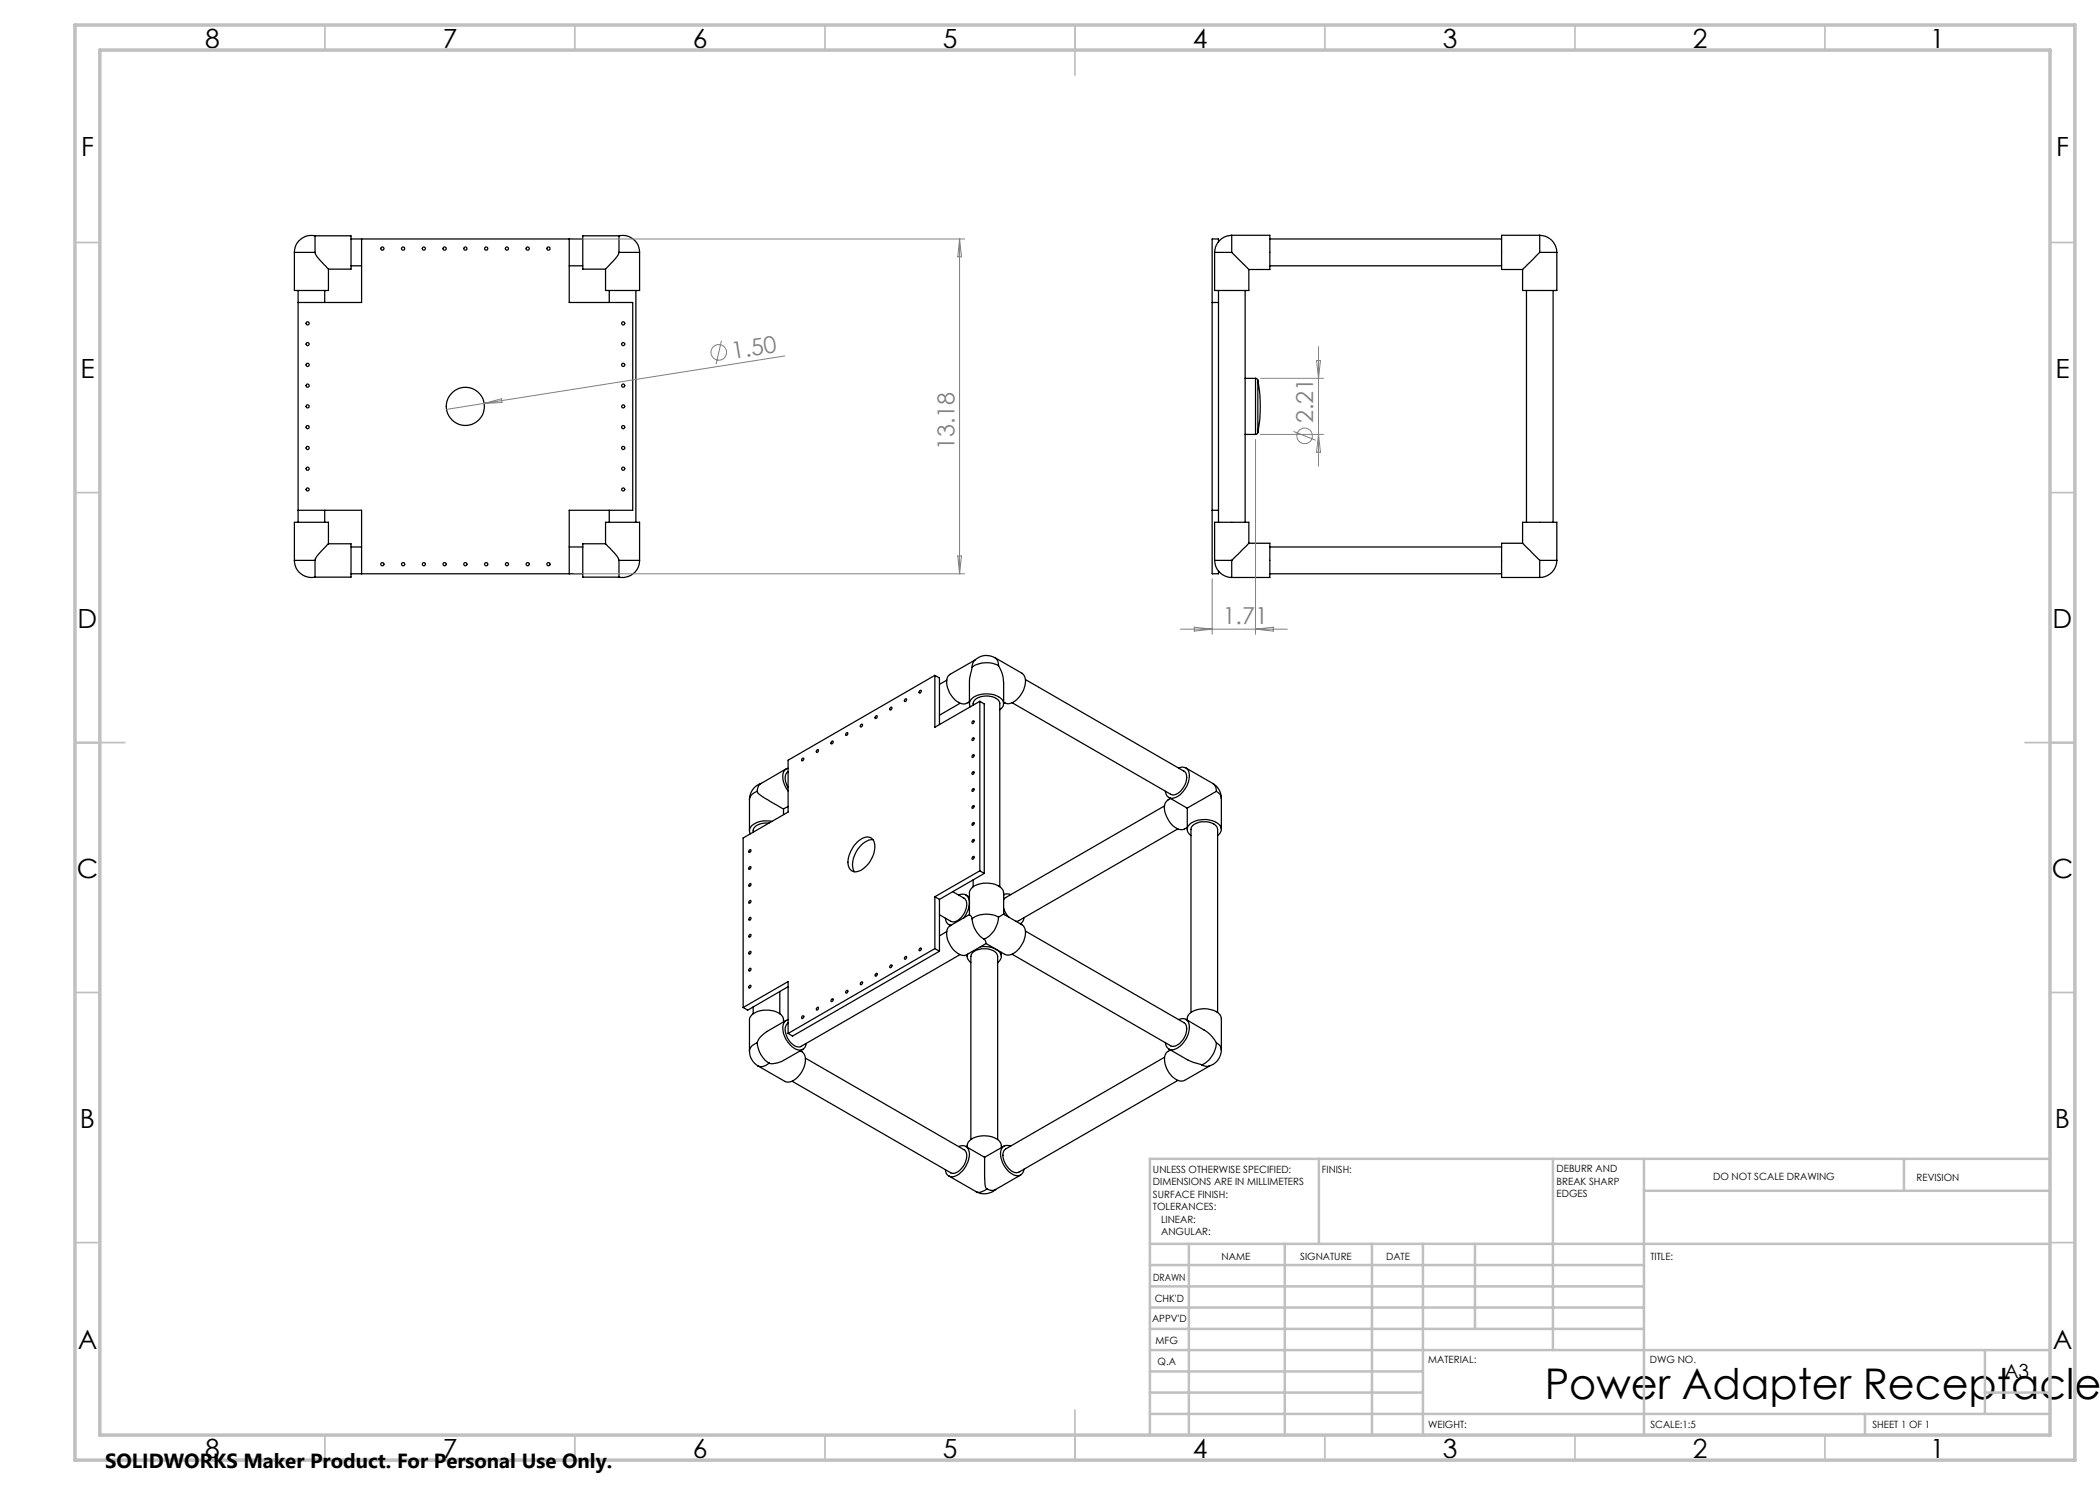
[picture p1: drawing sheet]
<svg xmlns="http://www.w3.org/2000/svg" width="420mm" height="297mm" viewBox="0 0 420 297" stroke-linecap="round" stroke-linejoin="round" font-family="sans-serif">
<g fill="none" stroke="#000" stroke-width=".25">
<path d="M58.9 50.5h4.1M58.9 50.5v7.6h6.8v-4.3M59.6 58.1v46.4M63 50.5a9.8 9.8 0 0 0 2.5 3.2l.2 .1M63 47.2a3.4 3.4 0 0 0-4.1 3.3M63 47.2v3.3M63 47.2h7.2v6.6h-4.5M64.9 58.1v2.4M70.2 53.2h2.1M70.2 47.8h46.4M72.3 47.8v12.7h-12.7M113.8 53.2h2.8"/>
<path d="M113.8 47.8v12.7h12.7v41.6h-12.7v12.7M121.8 58.1v2.4M123.8 47.2a3.4 3.4 0 0 1 4.1 3.3M123.8 50.5h4.1M123.8 47.2v3.3M123.8 50.5a8.1 8.1 0 0 1-2.3 2.9l-.4 .4M123.8 47.2h-7.2v6.6h4.5M127.2 58.1v46.4M127.9 50.5v7.6h-6.8v-4.3M242.9 50.5v7.6h6.9v-4.2M242.9 50.5h3.4M243.7 48.4v-.6h-1.3v67h1.3v-.6"/>
<path d="M243.7 58.1v46.4M246.3 47.1a3.5 3.5 0 0 0-3.4 3.4M246.3 47.1h7.7v6.8h-4.2M246.3 50.5l3.5 3.4M246.3 47.1v3.4M249 58.1v46.4M254 53.2h46.3M254 47.8h46.3M305.3 58.1v46.4M307.9 47.1a3.4 3.4 0 0 1 3.5 3.4M307.9 50.5l-3.4 3.4M307.9 47.1h-7.6v6.8h4.2"/>
<path d="M307.9 50.5h3.5M307.9 47.1v3.4M310.6 58.1v46.4M311.4 50.5v7.6h-6.9v-4.2M242.4 60.5h1.3M249 75.7h2.1M251.1 75.7l.4 .1 .1 .2M251.1 75.7v11.2M251.6 76a28.2 28.2 0 0 1 0 10.5M251.6 76v10.5M249 86.9h2.1M251.6 86.5l-.1 .2-.4 .2"/>
<path d="M58.9 112.1a3.4 3.4 0 0 0 4.1 3.3M58.9 112.1h4.1M59.6 102.1h12.7v12.7M63 112.1v3.3M64.9 102.1v2.4M65.7 108.8l-1.5 1.4a3.8 3.8 0 0 0-1.2 1.9M65.7 108.8v-4.3h-6.8v7.6M65.7 108.8h4.5v6.6h-7.2M70.2 109.4h2.1M70.2 114.8h46.4M113.8 109.4h2.8M121.1 108.8l.3 .3a9.3 9.3 0 0 1 2.4 3"/>
<path d="M121.1 108.8v-4.3h6.8v7.6M121.1 108.8h-4.5v6.6h7.2M121.8 102.1v2.4M123.8 112.1h4.1M123.8 112.1v3.3M127.9 112.1a3.4 3.4 0 0 1-4.1 3.3M242.4 102.1h1.3M242.9 112.1a3.5 3.5 0 0 0 3.4 3.4M242.9 112.1h3.4M246.3 112.1v3.4M249.8 108.7l-3.5 3.4M249.8 108.7h4.2v6.8h-7.7"/>
<path d="M249.8 108.7v-4.2h-6.9v7.6M254 109.4h46.3M254 114.8h46.3M304.5 108.7h-4.2v6.8h7.6M304.5 108.7l3.4 3.4M304.5 108.7v-4.2h6.9v7.6M307.9 112.1v3.4M307.9 112.1h3.5M311.4 112.1a3.4 3.4 0 0 1-3.5 3.4M181 139.8l.2-.1a.31 .31 0 0 1 .1 .4 .31 .31 0 0 1-.4 .2zM183.9 138.1l.2-.1a.31 .31 0 0 1 .1 .4 .31 .31 0 0 1-.4 .2zM187 135.1l-29.4 16.9v10.4l-9 5.2v33.9"/>
<path d="M187 135.1v10.3l9-5.1M187 135.1l.9 .5v9.3M189.4 136l-1.5 .9M194.4 133.5l-.5 2.2v5M195 132l-5 2.9a2.47 2.47 0 0 0-.3 3.1 3.8 3.8 0 0 0 3.3 2.8l.9-.5M199 131.5a3.1 3.1 0 0 0-4.5 1.5l-.1 .5M199 131.5l5.4 3.2a2.7 2.7 0 0 1 .3 3.3 4.1 4.1 0 0 1-3.1 2.8l-.9-.4M199 131.5l.5 .5 .2 1.1M199.7 133.1a5.2 5.2 0 0 0-5.3 .4M199.7 133.1l.9 2.2 .1 1.2v4.2M205.1 135.9l31.7 18.3a1.99 1.99 0 0 1 .3 2.4 3.1 3.1 0 0 1-2.7 2.4l-32-18.5M149.9 159.9v6.2"/>
<path d="M151.4 158.3a1.34 1.34 0 0 0 1 .9l4.3 2.6M151.4 158.3l-1 .6-.4 .5-.1 .5M152.3 156.7a3.4 3.4 0 0 0-2.4 3.2M157.2 153.8l-5.3 3.1-.3 .6-.2 .8M157.6 154.4a1.93 1.93 0 0 0-.3 2.4l.3 .7M157.6 153.7a1.48 1.48 0 0 0-1 1.8l.2 1.3 .8 1.4M157.6 154.3v.1M160.4 151.7l.2-.1a.29 .29 0 0 1 .1 .4 .29 .29 0 0 1-.4 .1zM163.5 149.9a.27 .27 0 0 1 .2 .4 .27 .27 0 0 1-.4 .1zM166.3 148.3l.2-.1a.31 .31 0 0 1 .1 .4 .31 .31 0 0 1-.4 .1zM169.3 146.6l.1-.1a.31 .31 0 0 1 .1 .4 .31 .31 0 0 1-.3 .1zM172.2 144.9l.2-.1a.31 .31 0 0 1 0 .4 .31 .31 0 0 1-.3 .1z"/>
<path d="M175.2 143.2a.24 .24 0 0 1 .2 .3 .24 .24 0 0 1-.4 0zM178.1 141.5l.2-.1a.31 .31 0 0 1 0 .4 .31 .31 0 0 1-.4 .2zM192 140.6l-4.1 2.4M194.1 141.4a1.39 1.39 0 0 1 .7-2 4.9 4.9 0 0 1 5.7 .6l.2 .6a1.32 1.32 0 0 1-.7 1.4M194.5 157.8l.2-.1a.26 .26 0 0 1 .1 .4 .26 .26 0 0 1-.4 0zM194.6 144.2l.1-.1a.31 .31 0 0 1 .1 .4 .31 .31 0 0 1-.4 .2zM194.6 147.6l.1-.1a.31 .31 0 0 1 .1 .4 .31 .31 0 0 1-.4 .2zM194.6 151l.1-.1a.31 .31 0 0 1 .1 .4 .31 .31 0 0 1-.4 .1zM194.6 154.3h.1a.29 .29 0 0 1 .1 .4 .29 .29 0 0 1-.4 .1zM194.6 141a1.63 1.63 0 0 1 1.7-1.7 3.3 3.3 0 0 1 3.5 1l.2 .2v36.8M196 140.3v33.9M196 140.3l.8 .5v33.9"/>
<path d="M233.8 159.5l3.7 2.1M234.1 159.7a2.13 2.13 0 0 0-1 3.1 4.2 4.2 0 0 0 3.2 3.1l1.2-.4M235.7 153.6a1.42 1.42 0 0 1 1.6 .1 1.42 1.42 0 0 1 .6 1.4 5.1 5.1 0 0 1-3.2 4.5 1.36 1.36 0 0 1-1.6-1.3M237.2 153.6l5.4 3.1M242.6 156.7a3.4 3.4 0 0 1 1.7 3M242.6 156.7l.4 .5 .3 1.1M243.3 158.3l-5.8 3.3M243.3 158.3l.3 .2a1.33 1.33 0 0 1 .7 1.2M244.3 159.7v6.2M149.9 170l.2-.1a.3 .3 0 0 1 0 .4 .3 .3 0 0 1-.3 .1zM149.9 176.8l.2-.1a.27 .27 0 0 1 0 .4 .27 .27 0 0 1-.3 0zM149.9 173.4l.2-.1a.26 .26 0 0 1 0 .4 .26 .26 0 0 1-.3 0z"/>
<path d="M153.8 164.6a3 3 0 0 0-3.1 1.2l-.1 .6M154.4 164.3a4.1 4.1 0 0 0-4.4 1.4l-.1 .6 .2 .5M156.7 161.8v1.1M157.6 161.3l-.9 .5M171.4 168.5a2.42 2.42 0 0 1 3-.8 3.4 3.4 0 0 1 0 3.9 4.3 4.3 0 0 1-3.7 2.7 2.08 2.08 0 0 1-1-2.7l.8-1.9zM174.6 167.9a4.6 4.6 0 0 0-3.9 3.7l-.2 1.4 .1 .7 .3 .6M187 179.3v10.4M187 179.3l.9 .6M187.9 179.9v10.3M190.5 178.3l2.3 1.3a2.11 2.11 0 0 1 .2 2.8 2.57 2.57 0 0 1-2.8 1.9l-2.3-1.4M191.7 179a1.4 1.4 0 0 1 1.5 0 1.4 1.4 0 0 1 .7 1.4 5.4 5.4 0 0 1-1.2 3.2M193.2 179l.7 .4"/>
<path d="M194.6 161.1h.1a.27 .27 0 0 1 .1 .4 .27 .27 0 0 1-.4 0zM194.6 164.5h.1a.27 .27 0 0 1 .1 .4 .27 .27 0 0 1-.4 0zM194.6 167.9h.1a.27 .27 0 0 1 .1 .4 .27 .27 0 0 1-.4 0zM194.6 171.3h.1a.31 .31 0 0 1 .1 .3 .31 .31 0 0 1-.4 .2zM194.6 176v1.3M196 174.2l-9 5.1M196 174.2l.8 .5M196.8 174.7l-8.9 5.2M200.8 178.9l.5-.1 .8 .1M232.9 161.2l-31.8 18.3-.4 .5M235.6 165.8l-32 18.4-.4 .1M237.5 161.6v4.3"/>
<path d="M238.2 167.1a1.48 1.48 0 0 1-.7-1.6 1.48 1.48 0 0 1 1.2-1.1 4.7 4.7 0 0 1 5.4 .8 1.31 1.31 0 0 1-.6 1.9M149.9 197.1h.2a.3 .3 0 0 1 0 .3 .3 .3 0 0 1-.3 .2zM149.9 193.7l.2-.1a.31 .31 0 0 1 0 .4 .31 .31 0 0 1-.3 .2zM149.9 183.6l.2-.1a.27 .27 0 0 1 0 .4 .27 .27 0 0 1-.3 0zM149.9 180.2l.2-.1a.27 .27 0 0 1 0 .4 .27 .27 0 0 1-.3 0zM150 190.3l.1-.1a.31 .31 0 0 1 0 .4 .31 .31 0 0 1-.3 .2zM150 186.9h.1a.31 .31 0 0 1 0 .4 .31 .31 0 0 1-.3 .1zM156 198.3v4.5M157.6 197.3l-8.1 4.7-.9-.5M166.3 199.8l.2-.1a.31 .31 0 0 1 .1 .4 .31 .31 0 0 1-.4 .2zM169.3 198.2l.1-.2a.31 .31 0 0 1 .1 .4 .31 .31 0 0 1-.3 .2zM172.2 196.5l.2-.1a.31 .31 0 0 1 0 .3 .31 .31 0 0 1-.3 .2z"/>
<path d="M175.2 194.8v-.1a.24 .24 0 0 1 .2 .3 .24 .24 0 0 1-.4 .1zM178.1 193.1l.2-.1a.31 .31 0 0 1 0 .4 .31 .31 0 0 1-.4 .1zM181 191.4l.2-.1a.31 .31 0 0 1 .1 .4 .31 .31 0 0 1-.4 .1zM183.9 189.7l.2-.1a.27 .27 0 0 1 .1 .4 .27 .27 0 0 1-.4 0zM187 189.7l-29.4 17M187 189.7l.9 .5M187.9 190.2l-29.4 17-.9-.5M189.1 183.7l.2 .7a1.19 1.19 0 0 0 .9 .7M189.4 186.3l-1.5 .9M189.8 184.9l.3 .2M192 190.9l-31.8 18.4a2.34 2.34 0 0 1-2.7-1.7 2.46 2.46 0 0 1 0-2.9l.1-.1M193.4 190.9v.4"/>
<path d="M193.5 190.8a1.36 1.36 0 0 0 .7 1.7M193.9 182.9l-3.9 2.3a2.69 2.69 0 0 0-.2 3.4 3.9 3.9 0 0 0 3.1 2.5l4.3-2.4M194.4 183.8a5.3 5.3 0 0 0 2.4 4M196.1 189.4a4.1 4.1 0 0 1 4 1.3 1.32 1.32 0 0 1-.6 1.8M199.7 183.4a5.1 5.1 0 0 0-5.3 .4M199.7 183.4a4.9 4.9 0 0 1-2.9 4.4M200.3 190.5v.8M200.7 181.6l.6 1.3 .5 .5M200.7 182.8l-1 .6M200.7 182.8v-4.2a2.67 2.67 0 0 0-2.7-1.9 3.8 3.8 0 0 0-4.1 1.6v4.6l.4 .5 .1 .4M200.7 182.8l3.7 2.2a2.11 2.11 0 0 1 .6 2.4 4.8 4.8 0 0 1-3.1 3.6l-.9-.1-3.8-2.2-.1-.5-.3-.4M200.7 182.6l.2 .3"/>
<path d="M204.8 183.5l-.2 .6-.5 .6M205.1 186.2l31.7 18.3a2.37 2.37 0 0 1-.1 3.2 2.32 2.32 0 0 1-2.6 1.5l-31.7-18.4M148.6 201.5l9-5.2v10.4M149.9 210.2a3.5 3.5 0 0 0 1.7 3M150.6 201.4v1.4M151.4 208.6a5.2 5.2 0 0 0 2.4 4M151.4 208.6l-1 .6-.4 .5-.1 .5M153.8 212.6l-1 .7h-.7l-.5-.1M156.7 204.4a2.08 2.08 0 0 0-2-2.2 4.3 4.3 0 0 0-4.7 1.3l-.1 6.7M157.2 204.1l-3.8 2.2a4.1 4.1 0 0 0-2 2.3M157.6 204.6h.1M157.6 203.9a1.68 1.68 0 0 0-1 2.2 4.8 4.8 0 0 0 3.1 3.9 1.34 1.34 0 0 0 1.6-1.3"/>
<path d="M160.1 210.1a2 2 0 0 1 .9 2.5 4.8 4.8 0 0 1-3.3 3.8l-.7-.1-5.4-3.1M160.4 203.2h.2a.29 .29 0 0 1 .1 .3 .29 .29 0 0 1-.4 .2zM160.6 209.9l-4.3 2.4-.8 .3a2.17 2.17 0 0 1-1.7 0M161.1 211.6l31.7 18.3a1.93 1.93 0 0 1 .3 2.4 3.1 3.1 0 0 1-2.7 2.4l-32-18.5M163.4 201.5h.1a.24 .24 0 0 1 .2 .3 .24 .24 0 0 1-.4 .1zM232.9 211.5l-31.8 18.3a2.45 2.45 0 0 0 .1 3.2 2.41 2.41 0 0 0 2.5 1.5l31.9-18.4M233.8 209.8l3.7 2.2M234.1 210a2.04 2.04 0 0 0-1.1 2.8 4.1 4.1 0 0 0 3.4 3.4l.5-.1 5-2.9M235.7 203.9a1.44 1.44 0 0 1 1.6 .1 1.44 1.44 0 0 1 .6 1.5 5.1 5.1 0 0 1-3.2 4.4 1.36 1.36 0 0 1-1.6-1.4M237.2 203.9l4.2 2.5 .8 .7 1.1 1.5M237.5 204a2.13 2.13 0 0 1 2.1-2.1 4.7 4.7 0 0 1 4.5 1.2l.2 .5v6.3M237.5 211.9l1.2 .6 1.6 .5"/>
<path d="M238.2 202.5v-36.6a2.22 2.22 0 0 1 2.5-1.5 2.34 2.34 0 0 1 2.8 1.5v36.6M243.3 208.6a5.2 5.2 0 0 1-3 4.4M243.3 208.6l.8 .7 .2 .6M244.3 209.9a3.2 3.2 0 0 1-3.2 3.4l-.8-.3M189.8 235.2l5.4 3.1M191.7 229.3a1.42 1.42 0 0 1 1.5 0 1.42 1.42 0 0 1 .7 1.3 4.9 4.9 0 0 1-3.4 4.8 1.39 1.39 0 0 1-1.4-1.5M193.2 229.3l3.7 2.2M193.4 229.4a2.32 2.32 0 0 1 2.4-2.1 4.2 4.2 0 0 1 4.3 1.3l.2 .9M194.2 227.9v-36.6a1.81 1.81 0 0 1 1.7-1.4 3.4 3.4 0 0 1 3.5 .9l.1 .5v36.6M196.9 231.5l.1 4.6a1.88 1.88 0 0 0 .4 1.7M197.4 237.8l-.8 .4a1.38 1.38 0 0 1-1.4 .1M199.1 237.9a3.4 3.4 0 0 1-3.9 .4"/>
<path d="M200.8 229.2l-3.9 2.3M202.1 229.2a1.39 1.39 0 0 0-1.5 .1 1.39 1.39 0 0 0-.5 1.4 4.9 4.9 0 0 0 3.1 4.4 1.3 1.3 0 0 0 1.6-1.2M204.1 235l-5.1 2.9-.9 .2-.7-.3"/>
<circle cx="76.5" cy="49.7" r=".32"/>
<circle cx="80.6" cy="49.7" r=".33"/>
<circle cx="84.8" cy="49.7" r=".32"/>
<circle cx="88.9" cy="49.7" r=".32"/>
<circle cx="93.1" cy="49.7" r=".33"/>
<circle cx="97.2" cy="49.7" r=".33"/>
<circle cx="101.4" cy="49.7" r=".32"/>
<circle cx="105.5" cy="49.7" r=".32"/>
<circle cx="109.7" cy="49.7" r=".33"/>
<circle cx="61.5" cy="68.8" r=".31"/>
<circle cx="61.5" cy="73" r=".32"/>
<circle cx="61.5" cy="77.1" r=".32"/>
<circle cx="61.5" cy="64.7" r=".32"/>
<circle cx="124.6" cy="73" r=".32"/>
<circle cx="124.6" cy="64.7" r=".32"/>
<circle cx="124.6" cy="77.1" r=".32"/>
<circle cx="124.6" cy="68.8" r=".31"/>
<circle cx="61.5" cy="81.3" r=".31"/>
<circle cx="61.5" cy="97.9" r=".31"/>
<circle cx="61.5" cy="89.6" r=".32"/>
<circle cx="61.5" cy="85.4" r=".32"/>
<circle cx="61.5" cy="93.7" r=".32"/>
<circle cx="93.1" cy="81.3" r="3.8"/>
<circle cx="124.6" cy="89.6" r=".32"/>
<circle cx="124.6" cy="85.4" r=".32"/>
<circle cx="124.6" cy="93.8" r=".32"/>
<circle cx="124.6" cy="97.9" r=".31"/>
<circle cx="124.6" cy="81.3" r=".31"/>
<circle cx="76.5" cy="112.8" r=".33"/>
<circle cx="80.6" cy="112.8" r=".32"/>
<circle cx="84.8" cy="112.8" r=".32"/>
<circle cx="88.9" cy="112.8" r=".33"/>
<circle cx="93.1" cy="112.8" r=".32"/>
<circle cx="97.2" cy="112.8" r=".32"/>
<circle cx="101.4" cy="112.8" r=".32"/>
<circle cx="105.5" cy="112.8" r=".33"/>
<circle cx="109.7" cy="112.8" r=".32"/>
</g>
<g fill="none" stroke="#808080" stroke-width=".2">
<path d="M114.8 47.8h78.1M191.9 47.8v67M191.9 47.8l.4 3.6h-.7zM144.3 68.2l-1.1 4.6M157 71.2l-67.7 10.7M252.1 75.7h12.6M263.3 72.1h.8l-.4 3.6zM263.7 69.3v23.9M96.8 80.7l3.5-.9 .1 .7zM251.1 87.9v39M252.1 86.9h12.6M258.7 86.3l4.4 1.7"/>
<path d="M263.7 86.9l.4 3.5h-.8zM114.8 114.8h78.1M191.6 111.2h.7l-.4 3.6zM242.4 115.7v11.2M236.1 125.8h21.4M238.9 125.4l3.5 .4-3.5 .4zM251.1 125.8l3.6-.4v.8z"/>
<circle cx="143.8" cy="70.5" r="1.57"/>
<circle cx="260.9" cy="87.2" r="1.56"/>
</g>
<g fill="none" stroke="#c0c0c0" stroke-width=".35">
<path d="M65 5v5M115 5v5M165 5v5M215 5v10M265 5v5M315 5v5M365 5v5M15 48.5h5M410 48.5h5M15 98.5h5M410 98.5h5M15 148.5h10"/>
<path d="M405 148.5h10M15 198.5h5M410 198.5h5M15 248.5h5M410 248.5h5M65 287v5M115 287v5M165 287v5M215 282v10M265 287v5M315 287v5M365 287v5"/>
</g>
<g fill="none" stroke="#c0c0c0" stroke-width=".5">
<path d="M263.8 231.8v17M310.6 231.8v38.2M328.8 231.8v55.2M328.8 238.2h81.2M380.8 231.8v6.4M410 231.8h-180v55.2M230 248.8h180M230 257.3h98.8M230 253h98.8M237.8 248.8v38.2M257 248.8v38.2M274.4 248.8v38.2"/>
<path d="M284.6 248.8v38.2M295 248.8v17M230 265.8h98.8M230 261.5h98.8M230 278.5h54.6M230 274.3h54.6M230 270h180M397 278.5h13M397 270v12.8M230 282.8h180M373 282.8v4.2"/>
</g>
<path d="M15 5h400v287h-400zM20 10h390v277h-390z" fill="none" stroke="#c0c0c0" stroke-width=".7"/>
<text font-size="8.5" x="308.9" y="279.7">Power Adapter Receptacle</text>
<g font-size="5.3">
<text x="41" y="9.5">8</text>
<text x="88.5" y="9.5">7</text>
<text x="138.5" y="9.5">6</text>
<text x="188.5" y="9.5">5</text>
<text x="238.5" y="9.5">4</text>
<text x="288.5" y="9.5">3</text>
<text x="338.5" y="9.5">2</text>
<text x="386" y="9.5">1</text>
<text x="16.2" y="31.3">F</text>
<text x="411.2" y="31.3">F</text>
<text x="16.1" y="75.5">E</text>
<text x="411.1" y="75.5">E</text>
<text x="15.5" y="125.5">D</text>
<text x="410.5" y="125.5">D</text>
<text x="15.4" y="175.5">C</text>
<text x="410.4" y="175.5">C</text>
<text x="16" y="225.5">B</text>
<text x="411" y="225.5">B</text>
<text x="15.5" y="269.8">A</text>
<text x="410.5" y="269.8">A</text>
<text x="41" y="291.5">8</text>
<text x="88.5" y="291.5">7</text>
<text x="138.5" y="291.5">6</text>
<text x="188.5" y="291.5">5</text>
<text x="238.5" y="291.5">4</text>
<text x="288.5" y="291.5">3</text>
<text x="338.5" y="291.5">2</text>
<text x="386" y="291.5">1</text>
</g>
<g font-size="4.7" fill="#808080">
<text x="146.6" y="71.7" transform="rotate(-9 146.6 71.7)">1.50</text>
<text x="190.9" y="90" transform="rotate(-90 190.9 90)">13.18</text>
<text x="262.7" y="84.6" transform="rotate(-90 262.7 84.6)">2.21</text>
<text x="244.5" y="124.8">1.71</text>
</g>
<text font-size="4.1" x="21" y="293.7">SOLIDWORKS Maker Product. For Personal Use Only.</text>
<text font-size="3.9" x="400.9" y="275.5">A3</text>
<g font-size="2">
<text x="230.6" y="234.6">UNLESS OTHERWISE SPECIFIED:</text>
<text x="230.6" y="237.1">DIMENSIONS ARE IN MILLIMETERS</text>
<text x="230.6" y="239.6">SURFACE FINISH:</text>
<text x="264.4" y="234.6">FINISH:</text>
<text x="311.3" y="234.5">DEBURR AND</text>
<text x="311.3" y="237">BREAK SHARP</text>
<text x="311.3" y="239.5">EDGES</text>
<text x="342.6" y="236">DO NOT SCALE DRAWING</text>
<text x="383.3" y="236.2">REVISION</text>
<text x="230.6" y="242.1">TOLERANCES:</text>
<text x="232.2" y="244.6">LINEAR:</text>
<text x="232.2" y="247.1">ANGULAR:</text>
<text x="244.3" y="252">NAME</text>
<text x="260" y="251.9">SIGNATURE</text>
<text x="277.2" y="251.9">DATE</text>
<text x="330.1" y="251.9">TITLE:</text>
<text x="230.6" y="256.1">DRAWN</text>
<text x="230.9" y="260.3">CHK'D</text>
<text x="230.4" y="264.4">APPV'D</text>
<text x="231.1" y="268.8">MFG</text>
<text x="231.5" y="273">Q.A</text>
<text x="285.6" y="272.5">MATERIAL:</text>
<text x="330" y="272.5">DWG NO.</text>
<text x="285.6" y="285.5">WEIGHT:</text>
<text x="330.1" y="285.6">SCALE:1:5</text>
<text x="374.5" y="285.6">SHEET 1 OF 1</text>
</g>
</svg>
